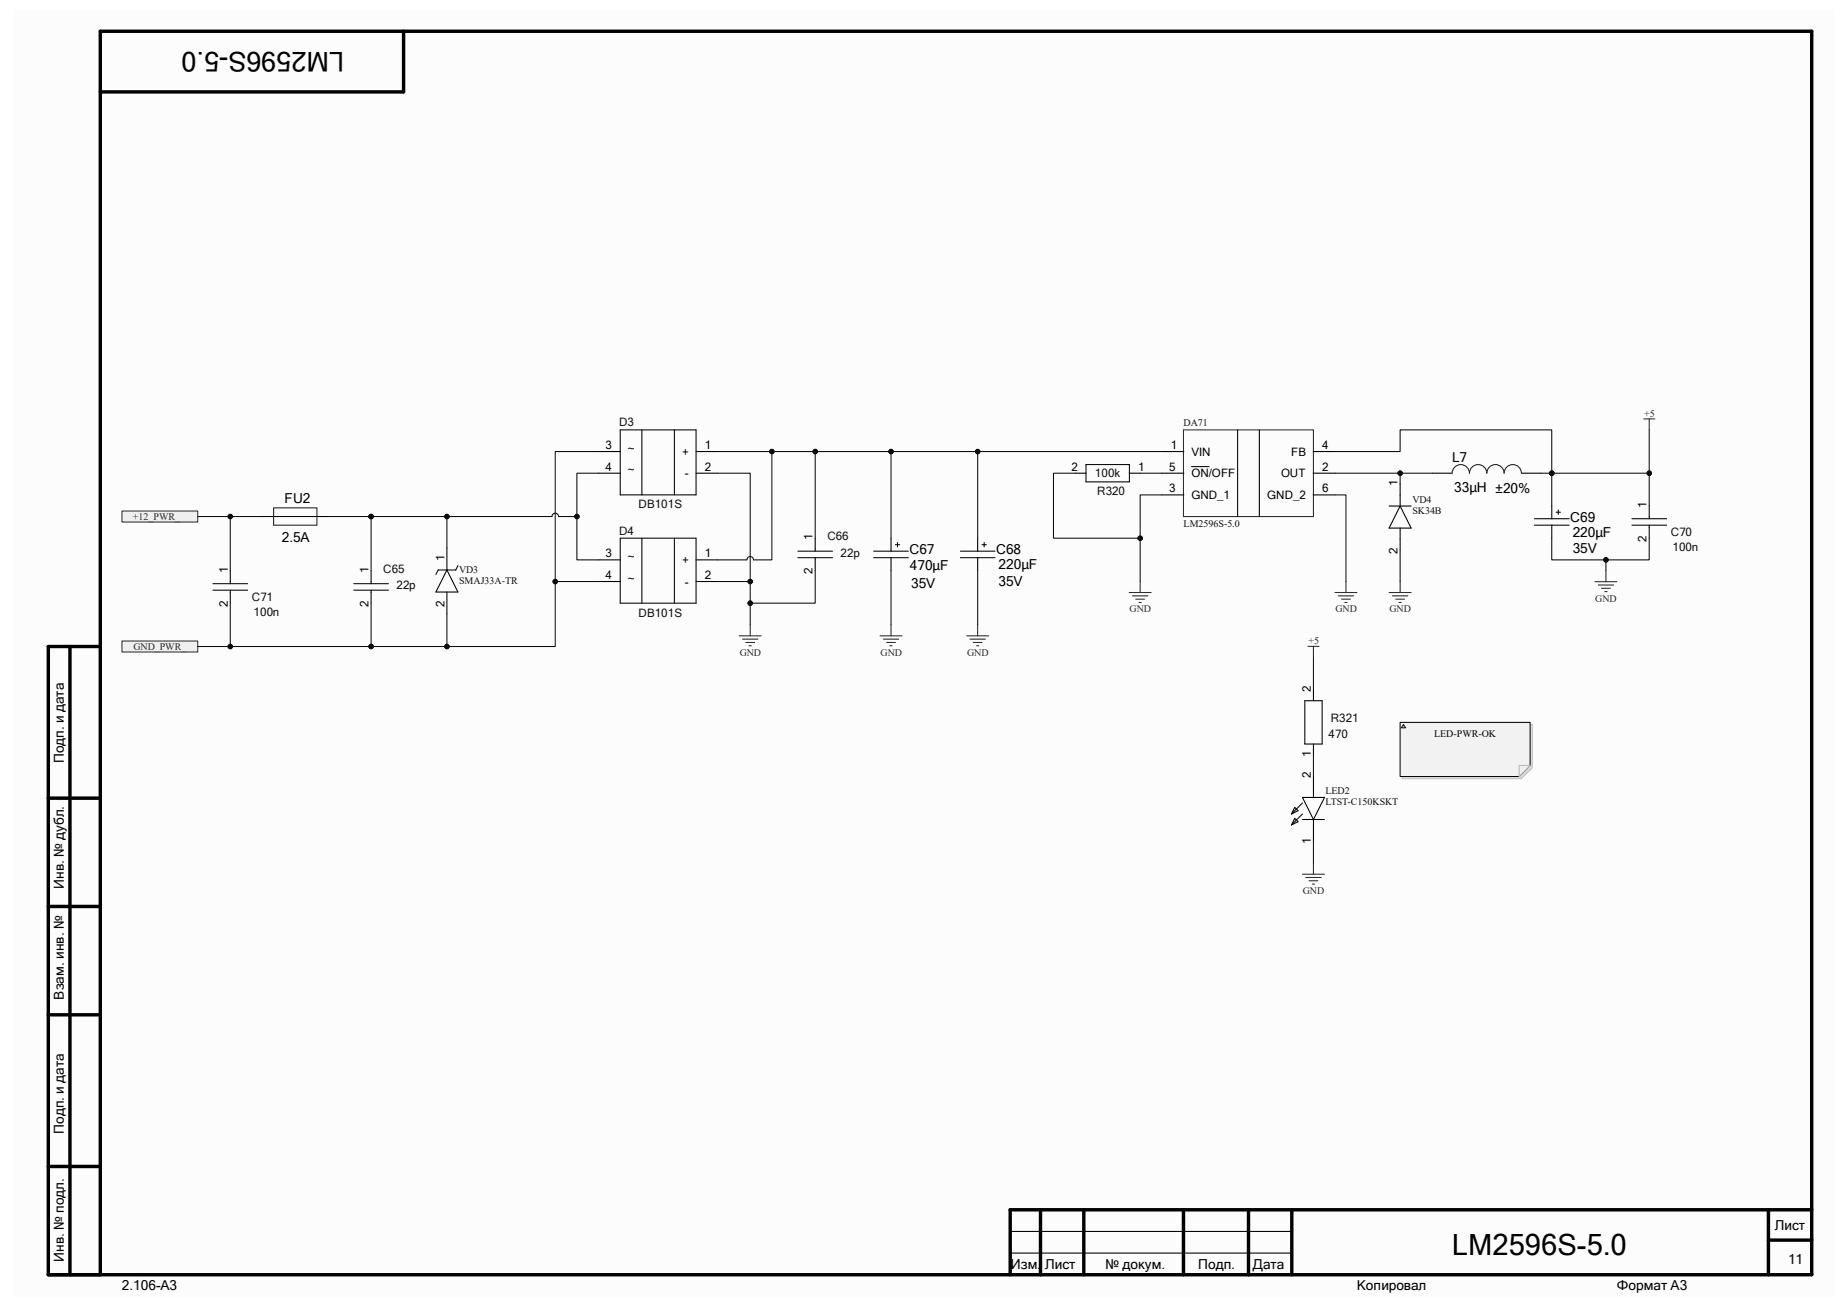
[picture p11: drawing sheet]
<svg xmlns="http://www.w3.org/2000/svg" width="297mm" height="210mm" viewBox="0 0 297 210" stroke-linecap="round" stroke-linejoin="round" font-family="sans-serif">
<path d="M2.2 1.5h292.6v207h-292.6z" fill-rule="evenodd" fill="#fcfcfc"/>
<g fill="none" stroke="#000" stroke-width=".55">
<path d="M64.9 5v9.8h-48.8M11.3 104v101M16.1 104h-8.3v101h283.5v-200h-275.2v200M7.8 128.3h8.3M7.8 145.8h8.3M7.8 163.2h8.3M7.8 187.6h8.3M167.3 194.5v10.5M174.3 194.5v10.5M190.3 194.5v10.5M200.8 194.5v10.5M207.7 194.5v10.5"/>
<path d="M284.4 194.5v10.5M284.4 199.4h6.9M291.3 194.5h-128.9v10.5"/>
</g>
<g fill="none" stroke="#000" stroke-width=".17">
<path d="M96.3 72.6h3.4M96.3 76.1h3.4M99.7 69.1h12.2v10.5h-12.2zM103.2 69.1v10.5M108.4 69.1v10.5M111.9 72.6h3.5M111.9 76.1h3.5M186.8 72.6h3.6M186.8 76.1h3.6M186.8 79.6h3.6M191.6 75h2.8M199 69.1v14"/>
<path d="M202.5 69.1v14M211.2 72.6h3.5M211.2 76.1h3.5M211.2 79.6h3.5M71.9 88.1v3.6M71.9 95.2v3.5M71.9 91.7l1.7 3.5h-3.5zM73.6 91l-.3 .7h-2.8l-.4 .7M96.3 90h3.4M96.3 93.5h3.4M99.7 86.5h12.2v10.5h-12.2zM103.2 86.5v10.5"/>
<path d="M108.4 86.5v10.5M111.9 90h3.5M111.9 93.5h3.5M162.4 198h45.3M162.4 201.5h45.3"/>
</g>
<g fill="none" stroke="#262626" stroke-width=".17">
<path d="M190.3 69.1h20.9v14h-20.9zM181.6 95.3h3.5M182.1 95.8h2.5M182.6 96.4h1.5M183.2 96.9h.3M183.3 93.5v1.8M214.7 95.3h3.5M215.2 95.8h2.5M215.7 96.4h1.4M216.3 96.9h.3M216.4 93.5v1.8M118.9 102.3h3.5"/>
<path d="M119.4 102.8h2.5M119.9 103.3h1.4M120.5 103.8h.3M120.6 100.5v1.8"/>
</g>
<path d="M19.6 82.2h12.2v1.7h-12.2z" fill-rule="evenodd" fill="#f0f0f0"/>
<path d="M19.6 82.2h12.2v1.7h-12.2z" fill="none" stroke="#262626" stroke-width=".16"/>
<path d="M19.6 103.1h12.2v1.7h-12.2z" fill-rule="evenodd" fill="#f0f0f0"/>
<path d="M19.6 103.1h12.2v1.7h-12.2z" fill="none" stroke="#262626" stroke-width=".16"/>
<g fill="none" stroke="#000" stroke-width=".17">
<path d="M172.9 76.1h1.7M174.6 74.7h7v2.8h-7zM181.6 76.1h1.7M225.1 77.8v3.6M230.4 76.1h3.1M244.7 76.1h3.1M42.3 83.1h10.4M56.9 94.9h5.6M56.9 93.9h5.6M59.7 91.8v2.1M59.7 94.9v2.1M128.3 89.7h5.6"/>
<path d="M128.3 88.6h5.6M131.1 86.5v2.1M131.1 89.7v2.1M140.5 89.7h5.6M140.5 88.6h5.6M143.3 86.5v2.1M143.3 89.7v2.1M144 87.6h.7M144.3 87.2v.7M154.4 89.7h5.6M154.4 88.6h5.6M157.2 86.5v2.1"/>
<path d="M157.2 89.7v2.1M157.9 87.6h.7M158.3 87.2v.7M223.4 81.4h3.5M225.1 84.9v3.6M225.1 81.4l1.8 3.5h-3.5zM246.8 83.4h5.5M246.8 84.5h5.5M249.5 81.3v2.1M249.5 84.5v2.1M250.2 82.4h.7M250.6 82v.7"/>
<path d="M262.4 83.4h5.6M262.4 84.5h5.6M265.2 81.3v2.1M265.2 84.5v2.1M209.8 112.7h2.8v6.9h-2.8zM211.2 110.9v1.8M211.2 119.6v1.8M208.2 131.6l.5 .5-1 .6zM208.2 129.8l.5 .6-1 .5zM209.4 128.2h3.6l-1.8 3.6zM209.4 131.8h3.6M209.4 130.9l-1.7 1.8"/>
<path d="M209.4 129.1l-1.7 1.8M211.2 124.7v3.5M211.2 131.8v3.5"/>
</g>
<g fill="none" stroke="#262626" stroke-width=".17">
<path d="M264.3 67.4h1.8M265.2 67.4v1.7M44 81.7h7v2.8h-7zM223.4 95.3h3.5M223.9 95.8h2.5M224.4 96.4h1.5M225 96.9h.3M225.1 93.5v1.8M256.5 93.5h3.5M257 94.1h2.5M257.5 94.6h1.5M258.1 95.1h.3"/>
<path d="M258.2 91.8v1.7M141.5 102.3h3.5M142 102.8h2.5M142.6 103.3h1.4M143.1 103.8h.4M143.3 100.5v1.8M155.4 102.3h3.6M156 102.8h2.5M156.5 103.3h1.4M157 103.8h.4M157.2 100.5v1.8M210.3 103.9h1.8"/>
<path d="M211.2 103.9v1.8M211.2 138.8v1.8M209.4 140.6h3.6M210 141.1h2.4M210.5 141.6h1.4M211 142.2h.4"/>
</g>
<path d="M233.5 76.1a1.4 1.4 0 0 1 1.4-1.4 1.4 1.4 0 0 1 1.4 1.4 1.39 1.39 0 0 1 1.4-1.4 1.39 1.39 0 0 1 1.4 1.4 1.39 1.39 0 0 1 1.4-1.4 1.39 1.39 0 0 1 1.4 1.4 1.39 1.39 0 0 1 1.4-1.4 1.39 1.39 0 0 1 1.4 1.4" fill="none" stroke="#1c1c1c" stroke-width=".17"/>
<path d="M96.3 72.6h-7v20.9h7" fill="none" stroke="#0e0e0e" stroke-width=".17"/>
<circle cx="89.3" cy="93.5" r=".35" fill="#0e0e0e"/>
<circle cx="89.3" cy="93.5" r=".35" fill="none" stroke="#0e0e0e" stroke-width=".16"/>
<path d="M115.4 76.1h5.2v17.4h-5.2" fill="none" stroke="#0e0e0e" stroke-width=".17"/>
<circle cx="120.6" cy="93.5" r=".35" fill="#0e0e0e"/>
<circle cx="120.6" cy="93.5" r=".35" fill="none" stroke="#0e0e0e" stroke-width=".16"/>
<path d="M115.4 72.6h8.7v17.4h-2.9a.53 .53 0 0 0-.6-.5 .53 .53 0 0 0-.5 .5h-4.7" fill="none" stroke="#0e0e0e" stroke-width=".17"/>
<circle cx="124.1" cy="72.6" r=".35" fill="#0e0e0e"/>
<circle cx="124.1" cy="72.6" r=".35" fill="none" stroke="#0e0e0e" stroke-width=".16"/>
<path d="M214.7 79.6h1.7v13.9M71.9 83.1v5" fill="none" stroke="#0e0e0e" stroke-width=".17"/>
<circle cx="71.9" cy="83.1" r=".35" fill="#0e0e0e"/>
<circle cx="71.9" cy="83.1" r=".35" fill="none" stroke="#0e0e0e" stroke-width=".16"/>
<path d="M71.9 98.7v5.3" fill="none" stroke="#0e0e0e" stroke-width=".17"/>
<circle cx="71.9" cy="104" r=".35" fill="#0e0e0e"/>
<circle cx="71.9" cy="104" r=".35" fill="none" stroke="#0e0e0e" stroke-width=".16"/>
<path d="M59.7 83.1v8.7" fill="none" stroke="#0e0e0e" stroke-width=".17"/>
<circle cx="59.7" cy="83.1" r=".35" fill="#0e0e0e"/>
<circle cx="59.7" cy="83.1" r=".35" fill="none" stroke="#0e0e0e" stroke-width=".16"/>
<path d="M59.7 97v7" fill="none" stroke="#0e0e0e" stroke-width=".17"/>
<circle cx="59.7" cy="104" r=".35" fill="#0e0e0e"/>
<circle cx="59.7" cy="104" r=".35" fill="none" stroke="#0e0e0e" stroke-width=".16"/>
<path d="M31.8 83.1h10.5" fill="none" stroke="#0e0e0e" stroke-width=".17"/>
<circle cx="37" cy="83.1" r=".35" fill="#0e0e0e"/>
<circle cx="37" cy="83.1" r=".35" fill="none" stroke="#0e0e0e" stroke-width=".16"/>
<path d="M52.7 83.1h7" fill="none" stroke="#0e0e0e" stroke-width=".17"/>
<circle cx="59.7" cy="83.1" r=".35" fill="#0e0e0e"/>
<circle cx="59.7" cy="83.1" r=".35" fill="none" stroke="#0e0e0e" stroke-width=".16"/>
<path d="M131.1 72.6v13.9" fill="none" stroke="#0e0e0e" stroke-width=".17"/>
<circle cx="131.1" cy="72.6" r=".35" fill="#0e0e0e"/>
<circle cx="131.1" cy="72.6" r=".35" fill="none" stroke="#0e0e0e" stroke-width=".16"/>
<path d="M131.1 91.8v5.2h-10.5" fill="none" stroke="#0e0e0e" stroke-width=".17"/>
<circle cx="120.6" cy="97" r=".35" fill="#0e0e0e"/>
<circle cx="120.6" cy="97" r=".35" fill="none" stroke="#0e0e0e" stroke-width=".16"/>
<path d="M59.7 83.1h29.1a.53 .53 0 0 1 .5-.6 .53 .53 0 0 1 .5 .6h3M143.3 91.8v8.7M157.2 91.8v8.7" fill="none" stroke="#0e0e0e" stroke-width=".17"/>
<circle cx="59.7" cy="83.1" r=".35" fill="#0e0e0e"/>
<circle cx="59.7" cy="83.1" r=".35" fill="none" stroke="#0e0e0e" stroke-width=".16"/>
<circle cx="71.9" cy="83.1" r=".35" fill="#0e0e0e"/>
<circle cx="71.9" cy="83.1" r=".35" fill="none" stroke="#0e0e0e" stroke-width=".16"/>
<circle cx="92.8" cy="83.1" r=".35" fill="#0e0e0e"/>
<circle cx="92.8" cy="83.1" r=".35" fill="none" stroke="#0e0e0e" stroke-width=".16"/>
<path d="M96.3 76.1h-3.5v13.9h3.5" fill="none" stroke="#0e0e0e" stroke-width=".17"/>
<circle cx="92.8" cy="83.1" r=".35" fill="#0e0e0e"/>
<circle cx="92.8" cy="83.1" r=".35" fill="none" stroke="#0e0e0e" stroke-width=".16"/>
<path d="M124.1 72.6h19.2v13.9" fill="none" stroke="#0e0e0e" stroke-width=".17"/>
<circle cx="143.3" cy="72.6" r=".35" fill="#0e0e0e"/>
<circle cx="143.3" cy="72.6" r=".35" fill="none" stroke="#0e0e0e" stroke-width=".16"/>
<circle cx="131.1" cy="72.6" r=".35" fill="#0e0e0e"/>
<circle cx="131.1" cy="72.6" r=".35" fill="none" stroke="#0e0e0e" stroke-width=".16"/>
<circle cx="124.1" cy="72.6" r=".35" fill="#0e0e0e"/>
<circle cx="124.1" cy="72.6" r=".35" fill="none" stroke="#0e0e0e" stroke-width=".16"/>
<path d="M120.6 93.5v7" fill="none" stroke="#0e0e0e" stroke-width=".17"/>
<circle cx="120.6" cy="97" r=".35" fill="#0e0e0e"/>
<circle cx="120.6" cy="97" r=".35" fill="none" stroke="#0e0e0e" stroke-width=".16"/>
<circle cx="120.6" cy="93.5" r=".35" fill="#0e0e0e"/>
<circle cx="120.6" cy="93.5" r=".35" fill="none" stroke="#0e0e0e" stroke-width=".16"/>
<path d="M143.3 72.6h43.5" fill="none" stroke="#0e0e0e" stroke-width=".17"/>
<circle cx="143.3" cy="72.6" r=".35" fill="#0e0e0e"/>
<circle cx="143.3" cy="72.6" r=".35" fill="none" stroke="#0e0e0e" stroke-width=".16"/>
<circle cx="157.2" cy="72.6" r=".35" fill="#0e0e0e"/>
<circle cx="157.2" cy="72.6" r=".35" fill="none" stroke="#0e0e0e" stroke-width=".16"/>
<path d="M157.2 72.6v13.9" fill="none" stroke="#0e0e0e" stroke-width=".17"/>
<circle cx="157.2" cy="72.6" r=".35" fill="#0e0e0e"/>
<circle cx="157.2" cy="72.6" r=".35" fill="none" stroke="#0e0e0e" stroke-width=".16"/>
<path d="M172.9 76.1h-3.5v10.5h13.9M183.3 76.1h3.5" fill="none" stroke="#0e0e0e" stroke-width=".17"/>
<circle cx="183.4" cy="86.6" r=".35" fill="#0e0e0e"/>
<circle cx="183.4" cy="86.6" r=".35" fill="none" stroke="#0e0e0e" stroke-width=".16"/>
<path d="M214.7 76.1h15.7M225.1 88.5v5" fill="none" stroke="#0e0e0e" stroke-width=".17"/>
<circle cx="225.2" cy="76.1" r=".35" fill="#0e0e0e"/>
<circle cx="225.2" cy="76.1" r=".35" fill="none" stroke="#0e0e0e" stroke-width=".16"/>
<path d="M225.1 76.1v1.7" fill="none" stroke="#0e0e0e" stroke-width=".17"/>
<circle cx="225.2" cy="76.1" r=".35" fill="#0e0e0e"/>
<circle cx="225.2" cy="76.1" r=".35" fill="none" stroke="#0e0e0e" stroke-width=".16"/>
<path d="M249.5 76.1v5.2" fill="none" stroke="#0e0e0e" stroke-width=".17"/>
<circle cx="249.5" cy="76.1" r=".35" fill="#0e0e0e"/>
<circle cx="249.5" cy="76.1" r=".35" fill="none" stroke="#0e0e0e" stroke-width=".16"/>
<path d="M214.7 72.6h10.4v-3.5h24.4v7h-1.7" fill="none" stroke="#0e0e0e" stroke-width=".17"/>
<circle cx="249.5" cy="76.1" r=".35" fill="#0e0e0e"/>
<circle cx="249.5" cy="76.1" r=".35" fill="none" stroke="#0e0e0e" stroke-width=".16"/>
<path d="M249.5 86.6v3.4h15.7v-3.4" fill="none" stroke="#0e0e0e" stroke-width=".17"/>
<circle cx="258.2" cy="90" r=".35" fill="#0e0e0e"/>
<circle cx="258.2" cy="90" r=".35" fill="none" stroke="#0e0e0e" stroke-width=".16"/>
<path d="M258.2 90v1.8" fill="none" stroke="#0e0e0e" stroke-width=".17"/>
<circle cx="258.2" cy="90" r=".35" fill="#0e0e0e"/>
<circle cx="258.2" cy="90" r=".35" fill="none" stroke="#0e0e0e" stroke-width=".16"/>
<path d="M265.2 76.1v5.2" fill="none" stroke="#0e0e0e" stroke-width=".17"/>
<circle cx="265.2" cy="76.1" r=".35" fill="#0e0e0e"/>
<circle cx="265.2" cy="76.1" r=".35" fill="none" stroke="#0e0e0e" stroke-width=".16"/>
<path d="M186.8 79.6h-3.5v13.9" fill="none" stroke="#0e0e0e" stroke-width=".17"/>
<circle cx="183.4" cy="86.6" r=".35" fill="#0e0e0e"/>
<circle cx="183.4" cy="86.6" r=".35" fill="none" stroke="#0e0e0e" stroke-width=".16"/>
<path d="M265.2 69.1v7h-15.7" fill="none" stroke="#0e0e0e" stroke-width=".17"/>
<circle cx="249.5" cy="76.1" r=".35" fill="#0e0e0e"/>
<circle cx="249.5" cy="76.1" r=".35" fill="none" stroke="#0e0e0e" stroke-width=".16"/>
<circle cx="265.2" cy="76.1" r=".35" fill="#0e0e0e"/>
<circle cx="265.2" cy="76.1" r=".35" fill="none" stroke="#0e0e0e" stroke-width=".16"/>
<path d="M89.3 93.5v10.5h-57.5M211.2 105.7v5.2M211.2 121.4v3.3M211.2 135.3v3.5" fill="none" stroke="#0e0e0e" stroke-width=".17"/>
<circle cx="37" cy="104" r=".35" fill="#0e0e0e"/>
<circle cx="37" cy="104" r=".35" fill="none" stroke="#0e0e0e" stroke-width=".16"/>
<circle cx="59.7" cy="104" r=".35" fill="#0e0e0e"/>
<circle cx="59.7" cy="104" r=".35" fill="none" stroke="#0e0e0e" stroke-width=".16"/>
<circle cx="71.9" cy="104" r=".35" fill="#0e0e0e"/>
<circle cx="71.9" cy="104" r=".35" fill="none" stroke="#0e0e0e" stroke-width=".16"/>
<circle cx="89.3" cy="93.5" r=".35" fill="#0e0e0e"/>
<circle cx="89.3" cy="93.5" r=".35" fill="none" stroke="#0e0e0e" stroke-width=".16"/>
<path d="M34.2 94.9h5.6M34.2 93.9h5.6M37 91.8v2.1M37 94.9v2.1" fill="none" stroke="#000" stroke-width=".17"/>
<path d="M37 83.1v8.7" fill="none" stroke="#0e0e0e" stroke-width=".17"/>
<circle cx="37" cy="83.1" r=".35" fill="#0e0e0e"/>
<circle cx="37" cy="83.1" r=".35" fill="none" stroke="#0e0e0e" stroke-width=".16"/>
<path d="M37 97v7" fill="none" stroke="#0e0e0e" stroke-width=".17"/>
<circle cx="37" cy="104" r=".35" fill="#0e0e0e"/>
<circle cx="37" cy="104" r=".35" fill="none" stroke="#0e0e0e" stroke-width=".16"/>
<path d="M225.5 116.5h20.9v7l-1.8 1.7h-19.1z" fill-rule="evenodd" fill="#ddd"/>
<path d="M225.5 116.5h20.9v7l-1.8 1.7h-19.1z" fill="none" stroke="#bdbdbd" stroke-width=".16"/>
<path d="M225.1 116.2h21v6.9l-1.8 1.8h-19.2z" fill-rule="evenodd" fill="#f2f2f2"/>
<path d="M225.1 116.2h21v6.9l-1.8 1.8h-19.2z" fill="none" stroke="#000" stroke-width=".16"/>
<path d="M244.3 123.1h1.8l-1.8 1.8z" fill="#efefef"/>
<path d="M244.3 123.1h1.8l-1.8 1.8z" fill="none" stroke="#bdbdbd" stroke-width=".16"/>
<path d="M225.7 116.5l.3 .5h-.7z" fill="#d1d1d1"/>
<path d="M225.7 116.5l.3 .5h-.7z" fill="none" stroke="#0f0f0f" stroke-width=".16"/>
<text font-size="4.7" x="233.5" y="201.8">LM2596S-5.0</text>
<text font-size="4.4" x="55.3" y="8.3" transform="rotate(-180 55.3 8.3)">LM2596S-5.0</text>
<g font-size="2.2">
<text x="233.5" y="74.3">L7</text>
<text x="45.8" y="80.9">FU2</text>
<text x="233.8" y="79.1">33μH ±20%</text>
<text x="252.5" y="83.9">C69</text>
<text x="45.3" y="87.1">2.5A</text>
<text x="146.3" y="89.1">C67</text>
<text x="160.2" y="89.1">C68</text>
<text x="252.9" y="89">35V</text>
<text x="252.9" y="86.3">220μF</text>
<text x="146.3" y="91.7">470μF</text>
<text x="146.5" y="94.6">35V</text>
<text x="160.6" y="94.2">35V</text>
<text x="160.6" y="91.6">220μF</text>
<text x="10.3" y="122.8" transform="rotate(-90 10.3 122.8)">Подп. и дата</text>
<text x="10.3" y="143" transform="rotate(-90 10.3 143)">Инв. № дубл.</text>
<text x="10.3" y="160.7" transform="rotate(-90 10.3 160.7)">Взам. инв. №</text>
<text x="10.3" y="182.3" transform="rotate(-90 10.3 182.3)">Подп. и дата</text>
<text x="285.4" y="197.7">Лист</text>
<text x="10.3" y="202.9" transform="rotate(-90 10.3 202.9)">Инв. № подл.</text>
<text x="287.5" y="203.3">11</text>
<text x="19.6" y="207.5">2.106-A3</text>
<text x="162.6" y="204">Изм.</text>
<text x="168.1" y="204">Лист</text>
<text x="177.8" y="204">№ докум.</text>
<text x="192.7" y="204">Подп.</text>
<text x="201.4" y="204">Дата</text>
<text x="218.2" y="207.5">Копировал</text>
<text x="260" y="207.5">Формат А3</text>
</g>
<g font-size="1.9" fill="#0e0e0e">
<text x="99.6" y="68.5">D3</text>
<text x="176.1" y="76.8">100k</text>
<text x="102.7" y="81.7">DB101S</text>
<text x="176.4" y="79.6">R320</text>
<text x="99.6" y="86">D4</text>
<text x="133.1" y="86.8">C66</text>
<text x="135.2" y="89.5">22p</text>
<text x="268.7" y="86.1">C70</text>
<text x="268.9" y="88.6">100n</text>
<text x="61.6" y="92.1">C65</text>
<text x="63.8" y="94.7">22p</text>
<text x="40.5" y="96.6">C71</text>
<text x="40.8" y="99.1">100n</text>
<text x="102.7" y="99.1">DB101S</text>
<text x="213.7" y="118.6">470</text>
<text x="214" y="116.2">R321</text>
</g>
<g font-size="1.9">
<text x="97.4" y="72.2">3</text>
<text x="97.4" y="75.7">4</text>
<text x="101" y="73.3">~</text>
<text x="101" y="76.8">~</text>
<text x="109.7" y="73.3">+</text>
<text x="110.2" y="76.8">-</text>
<text x="113.4" y="72.2">1</text>
<text x="113.4" y="75.7">2</text>
<text x="172.3" y="75.7">2</text>
<text x="183" y="75.7">1</text>
<text x="188" y="75.7">5</text>
<text x="188.3" y="72.2">1</text>
<text x="191.6" y="73.3">VIN</text>
<text x="191.6" y="76.8">ON/OFF</text>
<text x="206" y="76.8">OUT</text>
<text x="207.6" y="73.3">FB</text>
<text x="212.6" y="75.7">2</text>
<text x="212.6" y="72.2">4</text>
<text x="188" y="79.2">3</text>
<text x="191.6" y="80.2">GND_1</text>
<text x="203.8" y="80.2">GND_2</text>
<text x="212.6" y="79.2">6</text>
<text x="224.7" y="78.2" transform="rotate(-90 224.7 78.2)">1</text>
<text x="264.8" y="81.7" transform="rotate(-90 264.8 81.7)">1</text>
<text x="97.4" y="89.6">3</text>
<text x="113.4" y="89.6">1</text>
<text x="130.7" y="86.9" transform="rotate(-90 130.7 86.9)">1</text>
<text x="224.7" y="89" transform="rotate(-90 224.7 89)">2</text>
<text x="264.8" y="87.2" transform="rotate(-90 264.8 87.2)">2</text>
<text x="36.6" y="92.1" transform="rotate(-90 36.6 92.1)">1</text>
<text x="59.3" y="92.1" transform="rotate(-90 59.3 92.1)">1</text>
<text x="71.5" y="90.3" transform="rotate(-90 71.5 90.3)">1</text>
<text x="97.4" y="93.1">4</text>
<text x="101" y="90.7">~</text>
<text x="101" y="94.2">~</text>
<text x="109.7" y="90.7">+</text>
<text x="110.2" y="94.2">-</text>
<text x="113.4" y="93.1">2</text>
<text x="130.7" y="92.4" transform="rotate(-90 130.7 92.4)">2</text>
<text x="36.6" y="97.6" transform="rotate(-90 36.6 97.6)">2</text>
<text x="59.3" y="97.6" transform="rotate(-90 59.3 97.6)">2</text>
<text x="71.5" y="97.6" transform="rotate(-90 71.5 97.6)">2</text>
<text x="210.8" y="111.3" transform="rotate(-90 210.8 111.3)">2</text>
<text x="210.8" y="125.1" transform="rotate(-90 210.8 125.1)">2</text>
<text x="210.8" y="121.7" transform="rotate(-90 210.8 121.7)">1</text>
<text x="210.8" y="135.7" transform="rotate(-90 210.8 135.7)">1</text>
</g>
<g font-size="1.6" fill="#0e0e0e">
<text x="190.3" y="68.6">DA71</text>
<text x="227.1" y="80.9">VD4</text>
<text x="227.1" y="82.6">SK34B</text>
<text x="190.3" y="84.7">LM2596S-5.0</text>
<text x="73.8" y="92.2">VD3</text>
<text x="73.8" y="94">SMAJ33A-TR</text>
<text x="213.1" y="127.7">LED2</text>
<text x="213.1" y="129.5">LTST-C150KSKT</text>
</g>
<g font-size="1.6" fill="#262626">
<text x="264.4" y="67">+5</text>
<text x="21.4" y="83.6">+12_PWR_</text>
<text x="181.7" y="98.5">GND</text>
<text x="214.8" y="98.5">GND</text>
<text x="223.4" y="98.5">GND</text>
<text x="256.5" y="96.7">GND</text>
<text x="21.5" y="104.5">GND_PWR_</text>
<text x="119" y="105.5">GND</text>
<text x="141.6" y="105.5">GND</text>
<text x="155.5" y="105.5">GND</text>
<text x="210.4" y="103.6">+5</text>
<text x="209.5" y="143.8">GND</text>
</g>
<text font-size="1.6" x="230.6" y="118.4">LED-PWR-OK</text>
</svg>
